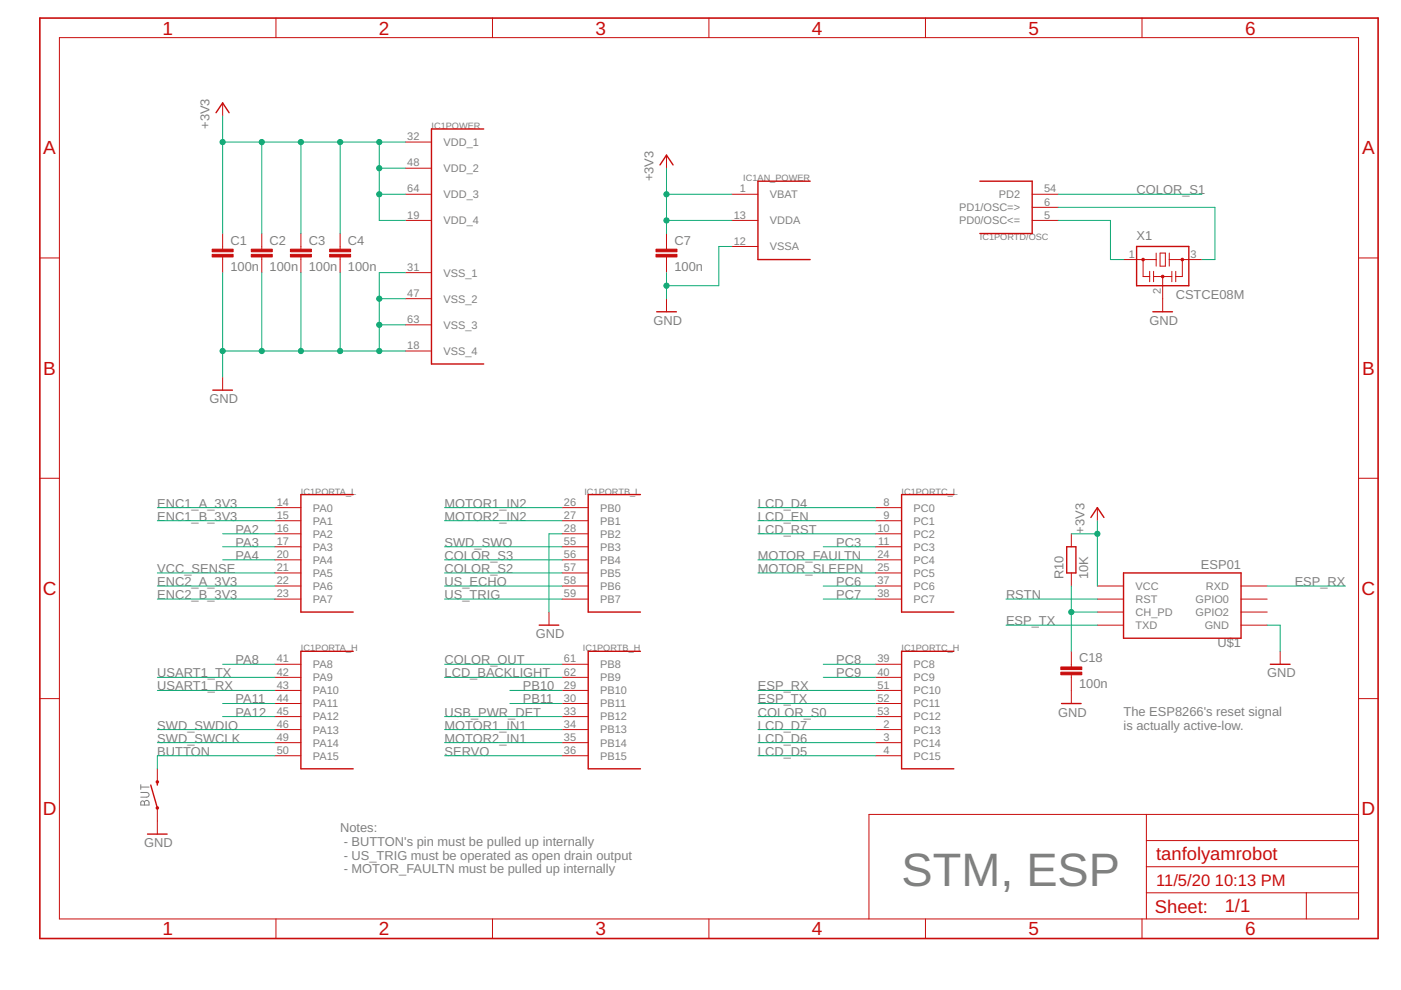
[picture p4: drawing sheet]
<svg xmlns="http://www.w3.org/2000/svg" width="297mm" height="210mm" viewBox="0 0 297 210" stroke-linecap="round" stroke-linejoin="round" font-family="sans-serif">
<path d="M29.8 168h1.3a.5 .5 0 0 1 .5 .5 .5 .5 0 0 1-.5 .5h-1.3M29.8 166.4v1M29.8 166.9h1.8M30 169.9l.4-.1 .2 .4a.49 .49 0 0 1 .5-.5 .49 .49 0 0 1 .5 .5v.5h-1.8zM30.6 170.2v.5" fill="none" stroke="#808080" stroke-width=".21"/>
<g fill="none" stroke="#c90d0c" stroke-width=".3">
<path d="M45.8 23.9l1.4-2.1 1.4 2.1M102.6 27.3h-11.1v49.9h11.1M139.9 35l1.4-2.1 1.4 2.1M171.8 38.4h-11.1v16.6h11.1M207.8 38.4h11v11.1h-11M241 52.3h11.1v8.3h-11.1zM139.2 66.1h4.2M244.4 66.1h4.2M45.1 82.7h4.2M74.9 104.9h-11.1v24.9h11.1M135.8 104.9h-11.1v24.9h11.1M202.2 104.9h-11v24.9h11"/>
<path d="M226.2 115.9h1.9v5.6h-1.9zM231.3 109.7l1.4-2.1 1.4 2.1M74.9 138.1h-11.1v24.9h11.1M114.3 132.5h4.2M135.8 138.1h-11.1v24.9h11.1M202.2 138.1h-11v24.9h11M238.2 121.5h24.9v13.8h-24.9zM225.1 149.2h4.1M269.3 140.8h4.2M31.3 176.8h4.1M32 166.5l1.4 4.8M33.4 165.8v.7"/>
</g>
<g fill="none" stroke="#c90d0c" stroke-width=".21">
<path d="M12.6 8h275.4v186.8h-275.4zM58.5 3.8v4.2M104.4 3.8v4.2M150.3 3.8v4.2M196.2 3.8v4.2M242.1 3.8v4.2M47.2 21.8v2.8M86 30.1h5.5M86 35.7h5.5M141.3 32.9v2.8M8.4 54.7h4.2M47.2 49.5v3.3"/>
<path d="M47.2 54.5v3.3M55.5 49.5v3.3M55.5 54.5v3.3M63.8 49.5v3.3M63.8 54.5v3.3M72.1 49.5v3.3M72.1 54.5v3.3M86 41.2h5.5M86 57.8h5.5M86 46.7h5.5M141.3 49.5v3.3M141.3 54.5v3.3"/>
<path d="M155.2 41.2h5.5M155.2 46.7h5.5M155.2 52.3h5.5M218.8 41.2h5.6M218.8 46.7h5.6M218.8 44h5.6M238.2 55h6.9M242.4 55v3.6h1.4M243.8 57.5v2.2M244.6 58.6h3.9M244.6 57.5v2.2M245.1 53.7v2.7"/>
<path d="M246 53.7h1.1v2.7h-1.1zM246.5 58.6v7.5M247.9 55h6.9M247.9 53.7v2.7M248.5 57.5v2.2M249.3 57.5v2.2M250.7 55v3.6h-1.4M288 54.7h4.2M47.2 79.9v2.8M86 63.3h5.5M86 68.9h5.5M86 74.4h5.5"/>
<path d="M141.3 63.3v2.8M8.4 101.4h4.2M58.3 107.6h5.5M58.3 110.4h5.5M58.3 113.2h5.5M58.3 115.9h5.5M58.3 118.7h5.5M119.2 107.6h5.5M119.2 110.4h5.5M119.2 113.2h5.5M119.2 115.9h5.5M119.2 118.7h5.5"/>
<path d="M185.6 107.6h5.6M185.6 110.4h5.6M185.6 113.2h5.6M185.6 115.9h5.6M185.6 118.7h5.6M227.1 113.2v2.7M232.7 107.6v2.8M288 101.4h4.2M58.3 121.5h5.5M58.3 124.2h5.5M58.3 127h5.5M116.4 129.8v2.7"/>
<path d="M119.2 121.5h5.5M119.2 124.2h5.5M119.2 127h5.5M185.6 121.5h5.6M185.6 124.2h5.6M185.6 127h5.6M227.1 121.5v2.7M227.1 138.1v3.3M232.7 124.2h5.5M232.7 127h5.5M232.7 132.5h5.5M232.7 129.8h5.5"/>
<path d="M263.1 124.2h5.6M263.1 127h5.6M263.1 132.5h5.6M263.1 129.8h5.6M271.4 138.1v2.7M8.4 148.1h4.2M58.3 140.8h5.5M58.3 143.6h5.5M58.3 146.4h5.5M58.3 149.2h5.5M58.3 151.9h5.5M58.3 154.7h5.5"/>
<path d="M58.3 157.5h5.5M119.2 140.8h5.5M119.2 143.6h5.5M119.2 146.4h5.5M119.2 149.2h5.5M119.2 151.9h5.5M119.2 154.7h5.5M119.2 157.5h5.5M185.6 140.8h5.6M185.6 143.6h5.6M185.6 146.4h5.6M185.6 149.2h5.6"/>
<path d="M185.6 151.9h5.6M185.6 154.7h5.6M185.6 157.5h5.6M227.1 143.1v6.1M288 148.1h4.2M33.4 163v2.8M33.4 171.3v5.5M58.3 160.2h5.5M119.2 160.2h5.5M185.6 160.2h5.6M243.1 172.7v22.1M243.1 178.2h44.9"/>
<path d="M288 172.7h-103.8v22.1M58.5 194.8v4.2M104.4 194.8v4.2M150.3 194.8v4.2M196.2 194.8v4.2M242.1 194.8v4.2M243.1 189.3h44.9M243.1 183.8h44.9M277 189.3v5.5"/>
</g>
<g fill="#c90d0c" stroke="#c90d0c" stroke-width=".21">
<path d="M45 53.9h4.4v.6h-4.4z"/>
<path d="M45 52.8h4.4v.6h-4.4z"/>
<path d="M53.3 53.9h4.4v.6h-4.4z"/>
<path d="M53.3 52.8h4.4v.6h-4.4z"/>
<path d="M61.6 53.9h4.4v.6h-4.4z"/>
<path d="M61.6 52.8h4.4v.6h-4.4z"/>
<path d="M69.9 53.9h4.4v.6h-4.4z"/>
<path d="M69.9 52.8h4.4v.6h-4.4z"/>
<path d="M139.1 53.9h4.4v.6h-4.4z"/>
<path d="M139.1 52.8h4.4v.6h-4.4z"/>
<path d="M224.9 142.5h4.5v.6h-4.5z"/>
<path d="M224.9 141.4h4.5v.6h-4.5z"/>
</g>
<path d="M8.4 3.8h283.8v195.2h-283.8z" fill="none" stroke="#c90d0c" stroke-width=".34"/>
<g fill="none" stroke="#c90d0c" stroke-width=".44">
<circle cx="33.4" cy="171.3" r=".15"/>
<circle cx="33.4" cy="165.8" r=".15"/>
</g>
<g fill="#c90d0c" stroke="#c90d0c" stroke-width=".21">
<circle cx="242.4" cy="55" r=".28"/>
<circle cx="250.7" cy="55" r=".28"/>
<circle cx="246.5" cy="58.6" r=".28"/>
</g>
<g fill="none" stroke="#0dab76" stroke-width=".21">
<path d="M47.2 24.6v24.9M47.2 30.1h38.8M55.5 30.1v19.4M63.8 30.1v19.4M72.1 30.1v19.4M80.4 30.1v16.6h5.6M80.4 35.7h5.6M141.3 35.7v13.8M47.2 57.8v22.1M55.5 57.8v16.6M63.8 57.8v16.6M72.1 57.8v16.6"/>
<path d="M80.4 41.2h5.6M86 57.8h-5.6v16.6M141.3 57.8v5.5M141.3 46.7h13.9M141.3 41.2h13.9M155.2 52.3h-2.8v8.3h-11.1M224.4 46.7h11v8.3h2.8M224.4 41.2h30.4M224.4 44h33.2v11h-2.8M47.2 74.4h38.8M80.4 68.9h5.6M80.4 63.3h5.6"/>
<path d="M33.4 107.6h24.9M33.4 110.4h24.9M47.2 113.2h11.1M47.2 115.9h11.1M47.2 118.7h11.1M94.3 115.9h24.9M94.3 107.6h24.9M94.3 110.4h24.9M94.3 118.7h24.9M119.2 113.2h-2.8v16.6M160.7 113.2h24.9M160.7 107.6h24.9"/>
<path d="M160.7 110.4h24.9M160.7 118.7h24.9M174.5 115.9h11.1M227.1 113.2h5.6M232.7 110.4v13.8M33.4 127h24.9M33.4 124.2h24.9M33.4 121.5h24.9M94.3 127h24.9M94.3 124.2h24.9M94.3 121.5h24.9M160.7 121.5h24.9"/>
<path d="M174.5 127h11.1M174.5 124.2h11.1M213.3 132.5h19.4M213.3 127h19.4M227.1 129.8h5.6M227.1 124.2v13.9M268.7 132.5h2.7v5.6M268.7 124.2h16.6M33.4 154.7h24.9M33.4 157.5h24.9M33.4 143.6h24.9M33.4 146.4h24.9"/>
<path d="M47.2 151.9h11.1M47.2 140.8h11.1M47.2 149.2h11.1M94.3 154.7h24.9M94.3 157.5h24.9M94.3 143.6h24.9M94.3 151.9h24.9M94.3 140.8h24.9M108.1 146.4h11.1M108.1 149.2h11.1M160.7 154.7h24.9M160.7 157.5h24.9"/>
<path d="M160.7 146.4h24.9M160.7 151.9h24.9M160.7 149.2h24.9M174.5 143.6h11.1M174.5 140.8h11.1M58.3 160.2h-24.9v2.8M94.3 160.2h24.9M160.7 160.2h24.9"/>
</g>
<g fill="#0dab76" stroke="#0dab76" stroke-width=".21">
<circle cx="55.5" cy="74.4" r=".55"/>
<circle cx="63.8" cy="74.4" r=".55"/>
<circle cx="47.2" cy="74.4" r=".55"/>
<circle cx="80.4" cy="68.9" r=".55"/>
<circle cx="80.4" cy="63.3" r=".55"/>
<circle cx="72.1" cy="74.4" r=".55"/>
<circle cx="80.4" cy="74.4" r=".55"/>
<circle cx="141.3" cy="60.6" r=".55"/>
<circle cx="55.5" cy="30.1" r=".55"/>
<circle cx="63.8" cy="30.1" r=".55"/>
<circle cx="47.2" cy="30.1" r=".55"/>
<circle cx="80.4" cy="41.2" r=".55"/>
<circle cx="80.4" cy="35.7" r=".55"/>
<circle cx="72.1" cy="30.1" r=".55"/>
<circle cx="80.4" cy="30.1" r=".55"/>
<circle cx="141.3" cy="46.7" r=".55"/>
<circle cx="141.3" cy="41.2" r=".55"/>
<circle cx="232.7" cy="113.2" r=".55"/>
<circle cx="227.1" cy="129.8" r=".55"/>
</g>
<text font-size="9.9" fill="#808080" x="191.1" y="187.9">STM, ESP</text>
<g font-size="4" fill="#c90d0c">
<text x="34.4" y="7.3">1</text>
<text x="80.3" y="7.3">2</text>
<text x="126.2" y="7.3">3</text>
<text x="172.1" y="7.3">4</text>
<text x="218.1" y="7.3">5</text>
<text x="264" y="7.3">6</text>
<text x="9.2" y="32.8">A</text>
<text x="288.8" y="32.8">A</text>
<text x="9.2" y="79.5">B</text>
<text x="288.8" y="79.5">B</text>
<text x="9.1" y="126.2">C</text>
<text x="288.7" y="126.2">C</text>
<text x="9.1" y="172.9">D</text>
<text x="288.7" y="172.9">D</text>
<text x="34.4" y="198.3">1</text>
<text x="80.3" y="198.3">2</text>
<text x="126.2" y="198.3">3</text>
<text x="172.1" y="198.3">4</text>
<text x="218.1" y="198.3">5</text>
<text x="264" y="198.3">6</text>
</g>
<g font-size="3.9" fill="#c90d0c">
<text x="245.1" y="182.4">tanfolyamrobot</text>
<text x="244.9" y="193.6">Sheet:</text>
<text x="259.7" y="193.4">1/1</text>
</g>
<g font-size="3.5" fill="#c90d0c">
<text x="245.1" y="187.9">11/5/20</text>
<text x="257.6" y="187.9">10:13 PM</text>
</g>
<g font-size="2.7" fill="#808080">
<text x="44.4" y="27.4" transform="rotate(-90 44.4 27.4)">+3V3</text>
<text x="138.5" y="38.4" transform="rotate(-90 138.5 38.4)">+3V3</text>
<text x="241" y="41.2">COLOR_S1</text>
<text x="48.9" y="51.9">C1</text>
<text x="57.2" y="51.9">C2</text>
<text x="65.5" y="51.9">C3</text>
<text x="73.8" y="51.9">C4</text>
<text x="143" y="51.9">C7</text>
<text x="241" y="50.9">X1</text>
<text x="48.9" y="57.4">100n</text>
<text x="57.2" y="57.4">100n</text>
<text x="65.5" y="57.4">100n</text>
<text x="73.8" y="57.4">100n</text>
<text x="143" y="57.4">100n</text>
<text x="249.3" y="63.3">CSTCE08M</text>
<text x="138.5" y="68.9">GND</text>
<text x="243.7" y="68.9">GND</text>
<text x="44.4" y="85.5">GND</text>
<text x="33.4" y="107.6">ENC1_A_3V3</text>
<text x="94.3" y="107.6">MOTOR1_IN2</text>
<text x="160.7" y="107.6">LCD_D4</text>
<text x="33.4" y="110.4">ENC1_B_3V3</text>
<text x="50" y="113.2">PA2</text>
<text x="94.3" y="110.4">MOTOR2_IN2</text>
<text x="160.7" y="110.4">LCD_EN</text>
<text x="160.7" y="113.2">LCD_RST</text>
<text x="229.9" y="113.2" transform="rotate(-90 229.9 113.2)">+3V3</text>
<text x="50" y="118.7">PA4</text>
<text x="50" y="115.9">PA3</text>
<text x="94.3" y="115.9">SWD_SWO</text>
<text x="94.3" y="118.7">COLOR_S3</text>
<text x="160.7" y="118.7">MOTOR_FAULTN</text>
<text x="177.3" y="115.9">PC3</text>
<text x="33.4" y="124.2">ENC2_A_3V3</text>
<text x="33.4" y="121.5">VCC_SENSE</text>
<text x="94.3" y="124.2">US_ECHO</text>
<text x="94.3" y="121.5">COLOR_S2</text>
<text x="160.7" y="121.5">MOTOR_SLEEPN</text>
<text x="177.3" y="124.2">PC6</text>
<text x="225.5" y="122.9" transform="rotate(-90 225.5 122.9)">R10</text>
<text x="230.7" y="122.9" transform="rotate(-90 230.7 122.9)">10K</text>
<text x="254.6" y="120.7">ESP01</text>
<text x="274.5" y="124.2">ESP_RX</text>
<text x="33.4" y="127">ENC2_B_3V3</text>
<text x="94.3" y="127">US_TRIG</text>
<text x="177.3" y="127">PC7</text>
<text x="213.3" y="127">RSTN</text>
<text x="113.6" y="135.3">GND</text>
<text x="213.3" y="132.5">ESP_TX</text>
<text x="258.1" y="137.3">U$1</text>
<text x="33.4" y="143.6">USART1_TX</text>
<text x="50" y="140.9">PA8</text>
<text x="94.3" y="143.6">LCD_BACKLIGHT</text>
<text x="94.3" y="140.9">COLOR_OUT</text>
<text x="177.3" y="140.9">PC8</text>
<text x="177.3" y="143.6">PC9</text>
<text x="228.8" y="140.4">C18</text>
<text x="268.7" y="143.6">GND</text>
<text x="33.4" y="146.4">USART1_RX</text>
<text x="50" y="149.2">PA11</text>
<text x="110.9" y="146.4">PB10</text>
<text x="110.9" y="149.2">PB11</text>
<text x="160.7" y="149.2">ESP_TX</text>
<text x="160.7" y="146.4">ESP_RX</text>
<text x="228.8" y="146">100n</text>
<text x="33.4" y="154.7">SWD_SWDIO</text>
<text x="50" y="151.9">PA12</text>
<text x="94.3" y="151.9">USB_PWR_DET</text>
<text x="94.3" y="154.7">MOTOR1_IN1</text>
<text x="160.7" y="154.7">LCD_D7</text>
<text x="160.7" y="151.9">COLOR_S0</text>
<text x="224.4" y="151.9">GND</text>
<text x="238.2" y="151.8">The ESP8266's reset signal</text>
<text x="238.2" y="154.7">is actually active-low.</text>
<text x="33.4" y="157.5">SWD_SWCLK</text>
<text x="33.4" y="160.2">BUTTON</text>
<text x="94.3" y="157.5">MOTOR2_IN1</text>
<text x="94.3" y="160.2">SERVO</text>
<text x="160.7" y="160.2">LCD_D5</text>
<text x="160.7" y="157.5">LCD_D6</text>
<text x="30.6" y="179.6">GND</text>
<text x="72.1" y="176.4">Notes:</text>
<text x="72.9" y="179.3">- BUTTON's pin must be pulled up internally</text>
<text x="72.9" y="182.2">- US_TRIG must be operated as open drain output</text>
<text x="72.9" y="185.1">- MOTOR_FAULTN must be pulled up internally</text>
</g>
<g font-size="2.3" fill="#808080">
<text x="86.4" y="29.7">32</text>
<text x="86.4" y="35.3">48</text>
<text x="94" y="31">VDD_1</text>
<text x="86.4" y="40.8">64</text>
<text x="94" y="36.5">VDD_2</text>
<text x="156.9" y="40.8">1</text>
<text x="221.4" y="40.8">54</text>
<text x="86.4" y="46.3">19</text>
<text x="94" y="42">VDD_3</text>
<text x="94" y="47.6">VDD_4</text>
<text x="155.6" y="46.3">13</text>
<text x="163.2" y="42">VBAT</text>
<text x="163.2" y="47.6">VDDA</text>
<text x="203.4" y="47.6">PD0/OSC&lt;=</text>
<text x="203.4" y="44.8">PD1/OSC=&gt;</text>
<text x="211.8" y="42">PD2</text>
<text x="221.4" y="46.3">5</text>
<text x="221.4" y="43.6">6</text>
<text x="155.6" y="51.9">12</text>
<text x="163.2" y="53.1">VSSA</text>
<text x="86.4" y="57.4">31</text>
<text x="94" y="58.6">VSS_1</text>
<text x="239.3" y="54.6">1</text>
<text x="252.4" y="54.6">3</text>
<text x="86.4" y="63">47</text>
<text x="94" y="64.2">VSS_2</text>
<text x="246.1" y="62.3" transform="rotate(-90 246.1 62.3)">2</text>
<text x="86.4" y="68.5">63</text>
<text x="94" y="69.7">VSS_3</text>
<text x="86.4" y="74">18</text>
<text x="94" y="75.2">VSS_4</text>
<text x="58.7" y="107.2">14</text>
<text x="119.6" y="107.2">26</text>
<text x="187.3" y="107.2">8</text>
<text x="58.7" y="110">15</text>
<text x="58.7" y="112.8">16</text>
<text x="66.4" y="108.5">PA0</text>
<text x="66.4" y="111.2">PA1</text>
<text x="119.6" y="110">27</text>
<text x="119.6" y="112.8">28</text>
<text x="127.3" y="108.5">PB0</text>
<text x="127.3" y="111.2">PB1</text>
<text x="127.3" y="114">PB2</text>
<text x="186" y="112.8">10</text>
<text x="187.3" y="110">9</text>
<text x="193.7" y="108.5">PC0</text>
<text x="193.7" y="111.2">PC1</text>
<text x="58.7" y="115.6">17</text>
<text x="58.7" y="118.3">20</text>
<text x="66.4" y="114">PA2</text>
<text x="66.4" y="116.8">PA3</text>
<text x="66.4" y="119.5">PA4</text>
<text x="119.6" y="115.6">55</text>
<text x="119.6" y="118.3">56</text>
<text x="127.3" y="116.8">PB3</text>
<text x="127.3" y="119.5">PB4</text>
<text x="186" y="118.3">24</text>
<text x="186.2" y="115.6">11</text>
<text x="193.7" y="114">PC2</text>
<text x="193.7" y="116.8">PC3</text>
<text x="193.7" y="119.5">PC4</text>
<text x="58.7" y="121.1">21</text>
<text x="58.7" y="123.9">22</text>
<text x="66.4" y="122.3">PA5</text>
<text x="66.4" y="125.1">PA6</text>
<text x="119.6" y="121.1">57</text>
<text x="119.6" y="123.9">58</text>
<text x="127.3" y="122.3">PB5</text>
<text x="127.3" y="125.1">PB6</text>
<text x="186" y="121.1">25</text>
<text x="186" y="123.9">37</text>
<text x="193.7" y="122.3">PC5</text>
<text x="193.7" y="125.1">PC6</text>
<text x="240.8" y="125.1">VCC</text>
<text x="255.7" y="125.1">RXD</text>
<text x="58.7" y="126.6">23</text>
<text x="66.4" y="127.8">PA7</text>
<text x="119.6" y="126.6">59</text>
<text x="127.3" y="127.8">PB7</text>
<text x="186" y="126.6">38</text>
<text x="193.7" y="127.8">PC7</text>
<text x="240.8" y="130.6">CH_PD</text>
<text x="240.8" y="127.8">RST</text>
<text x="253.5" y="130.6">GPIO2</text>
<text x="253.5" y="127.8">GPIO0</text>
<text x="240.8" y="133.4">TXD</text>
<text x="255.4" y="133.4">GND</text>
<text x="58.7" y="140.5">41</text>
<text x="58.7" y="143.2">42</text>
<text x="66.4" y="141.7">PA8</text>
<text x="119.6" y="140.5">61</text>
<text x="119.6" y="143.2">62</text>
<text x="127.3" y="141.7">PB8</text>
<text x="186" y="140.5">39</text>
<text x="186" y="143.2">40</text>
<text x="193.7" y="141.7">PC8</text>
<text x="58.7" y="146">43</text>
<text x="58.7" y="148.8">44</text>
<text x="66.4" y="144.5">PA9</text>
<text x="66.4" y="147.2">PA10</text>
<text x="66.4" y="150">PA11</text>
<text x="119.6" y="146">29</text>
<text x="119.6" y="148.8">30</text>
<text x="127.3" y="144.4">PB9</text>
<text x="127.3" y="147.2">PB10</text>
<text x="127.3" y="150">PB11</text>
<text x="186" y="146">51</text>
<text x="186" y="148.8">52</text>
<text x="193.7" y="144.5">PC9</text>
<text x="193.7" y="147.2">PC10</text>
<text x="193.7" y="150">PC11</text>
<text x="58.7" y="151.5">45</text>
<text x="58.7" y="154.3">46</text>
<text x="66.4" y="152.8">PA12</text>
<text x="66.4" y="155.5">PA13</text>
<text x="119.6" y="151.5">33</text>
<text x="119.6" y="154.3">34</text>
<text x="127.3" y="152.7">PB12</text>
<text x="127.3" y="155.5">PB13</text>
<text x="186" y="151.5">53</text>
<text x="187.3" y="154.3">2</text>
<text x="193.7" y="155.5">PC13</text>
<text x="193.7" y="152.8">PC12</text>
<text x="58.7" y="157.1">49</text>
<text x="58.7" y="159.8">50</text>
<text x="66.4" y="158.3">PA14</text>
<text x="66.4" y="161.1">PA15</text>
<text x="119.6" y="157.1">35</text>
<text x="119.6" y="159.8">36</text>
<text x="127.3" y="158.3">PB14</text>
<text x="127.3" y="161.1">PB15</text>
<text x="187.3" y="157.1">3</text>
<text x="187.3" y="159.8">4</text>
<text x="193.7" y="158.3">PC14</text>
<text x="193.7" y="161.1">PC15</text>
</g>
<g font-size="1.9" fill="#808080">
<text x="91.5" y="27.4">I</text>
<text x="92" y="27.4">C1POWER</text>
<text x="157.6" y="38.4">IC1AN_POWER</text>
<text x="207.8" y="50.9">IC1PORTD/OSC</text>
<text x="63.8" y="104.9">I</text>
<text x="64.3" y="104.9">C1PORTA_L</text>
<text x="123.9" y="104.9">IC1PORTB_L</text>
<text x="191.1" y="104.9">I</text>
<text x="191.7" y="104.9">C1PORTC_L</text>
<text x="63.8" y="138.1">IC1PORTA_H</text>
<text x="123.6" y="138.1">IC1PORTB_H</text>
<text x="191.1" y="138.1">IC1PORTC_H</text>
</g>
</svg>
